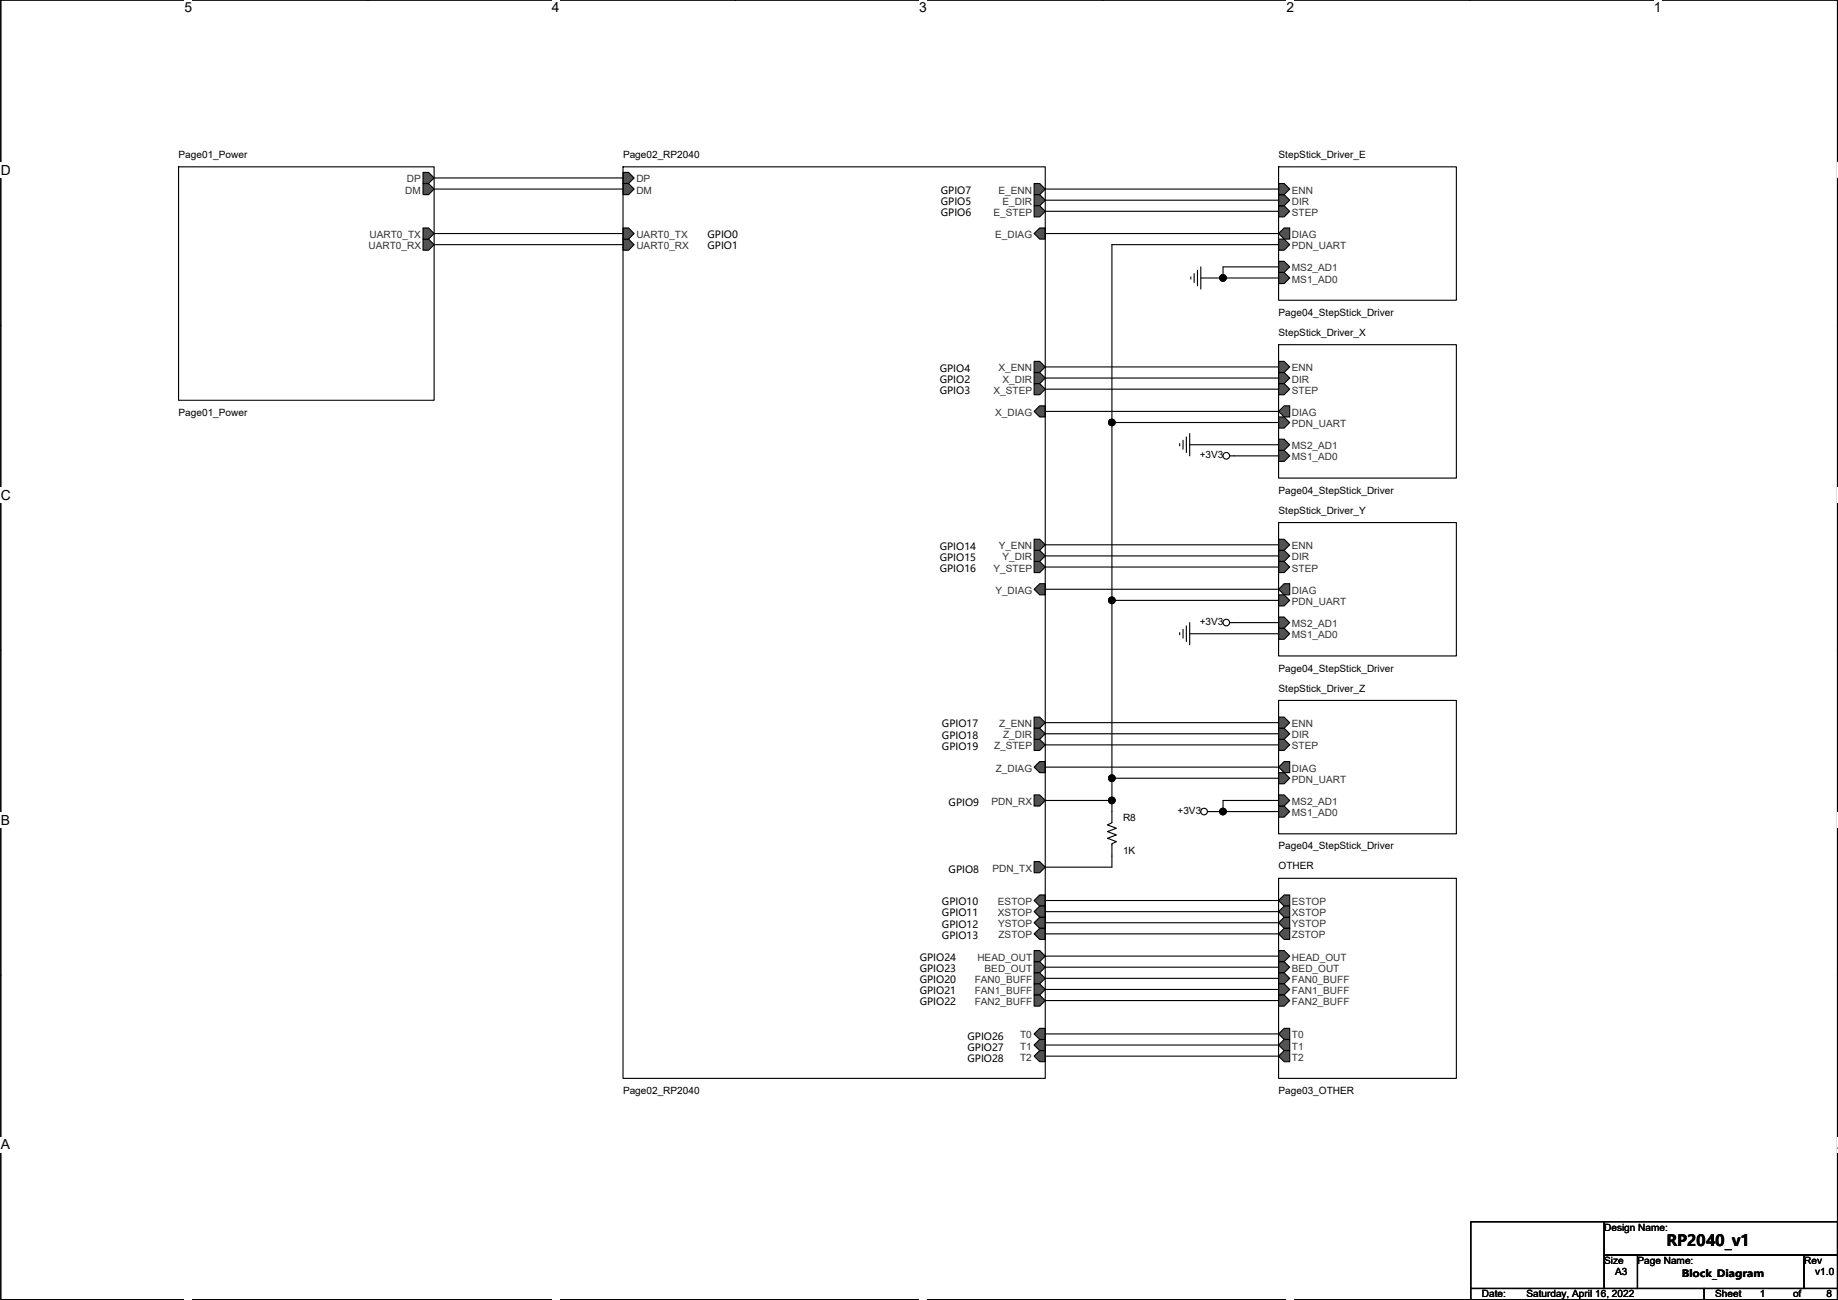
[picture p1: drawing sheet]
<svg xmlns="http://www.w3.org/2000/svg" width="420mm" height="297mm" viewBox="0 0 420 297" stroke-linecap="round" stroke-linejoin="round" font-family="sans-serif">
<path d="M.2 0h419.8v296.9h-419.8z" fill="none" stroke="#000" stroke-width=".25"/>
<g fill="#fff">
<path d="M42.2 0h1.7v3.5h-1.7z"/>
<path d="M42.2 296.9l1.7 .1z"/>
</g>
<path d="M84.1 0h.1M84.1 296.9h.1" fill="none" stroke="#000" stroke-width=".25"/>
<g fill="#fff">
<path d="M126.1 0h1.8v3.5h-1.8z"/>
<path d="M126.1 296.9l1.8 .1z"/>
</g>
<path d="M168.1 0h.1M168.1 296.9h.1" fill="none" stroke="#000" stroke-width=".25"/>
<g fill="#fff">
<path d="M210.1 0h1.7v3.5h-1.7z"/>
<path d="M210.1 296.9l1.7 .1z"/>
</g>
<path d="M252.1 0h.1M252.1 296.9h.1" fill="none" stroke="#000" stroke-width=".25"/>
<g fill="#fff">
<path d="M294.1 0h1.7v3.5h-1.7z"/>
<path d="M294.1 296.9l1.7 .1z"/>
</g>
<path d="M336.1 0h.1M336.1 296.9h.1" fill="none" stroke="#000" stroke-width=".25"/>
<g fill="#fff">
<path d="M378 0h1.8v3.5h-1.8z"/>
<path d="M378 296.9l1.8 .1z"/>
<path d="M.2 37.1h2.3v3.5h-2.3z"/>
<path d="M420 37.1h.2v3.5h-.2z"/>
<path d="M.2 111.4h2.3v3.5h-2.3z"/>
<path d="M420 111.4h.2v3.5h-.2z"/>
</g>
<path d="M.2 74.3h.1M420 74.3h.1" fill="none" stroke="#000" stroke-width=".25"/>
<g fill="#fff">
<path d="M.2 185.6h2.1v3.5h-2.1z"/>
<path d="M420 185.6h.2v3.5h-.2z"/>
</g>
<path d="M.2 148.5h.1M420 148.5h.1" fill="none" stroke="#000" stroke-width=".25"/>
<g fill="#fff">
<path d="M.2 259.8h2.1v3.5h-2.1z"/>
<path d="M420 259.8h.2v3.5h-.2z"/>
</g>
<g fill="none" stroke="#000" stroke-width=".25">
<path d="M272.2 63.3v.5M273 62.5v2M273.7 61.7v3.6M274.5 61v5.1M271.2 99.8v3.6M272 99.1v5.1M269.7 101.4v.5M270.4 100.6v2M281.1 104.2h1M269.7 144.5v.6M270.4 143.8v2M271.2 143v3.6"/>
<path d="M272 142.3v5M281.1 142.3h1M276 185.4h1M.2 222.7h.1M420 222.7h.1M336.2 279.2h30.5v15.2h-30.5zM366.7 279.2h53.3v7.6h-53.3zM336.2 294.4h53.4v2.5h-53.4zM366.7 286.8h7.6v7.6h-7.6zM374.3 286.8h38.1v7.6h-38.1zM389.6 294.4h30.4v2.5h-30.4zM412.4 286.8h7.6v7.6h-7.6z"/>
<circle cx="280.3" cy="104.1" r=".76"/>
<circle cx="280.3" cy="142.2" r=".76"/>
<circle cx="275.2" cy="185.4" r=".76"/>
</g>
<g fill="#525252" stroke="#000" stroke-width=".25">
<path d="M292.3 219.7h1.2l1.3 1.3-1.3 1.3h-1.2z" fill-rule="evenodd"/>
<path d="M292.3 222.3h1.2l1.3 1.2-1.3 1.3h-1.2z" fill-rule="evenodd"/>
<path d="M292.3 224.8h1.2l1.3 1.3-1.3 1.3h-1.2z" fill-rule="evenodd"/>
<path d="M292.3 227.4h1.2l1.3 1.2-1.3 1.3h-1.2z" fill-rule="evenodd"/>
<path d="M292.3 236.2l1.2-1.2h1.3v2.5h-1.3z" fill-rule="evenodd"/>
<path d="M293.5 237.5h1.3v2.6h-1.3l-1.2-1.3z" fill-rule="evenodd"/>
<path d="M292.3 241.3l1.2-1.2h1.3v2.5h-1.3z" fill-rule="evenodd"/>
<path d="M292.3 217.2h1.2l1.3 1.3-1.3 1.2h-1.2z" fill-rule="evenodd"/>
<path d="M292.3 205.8l1.2-1.3h1.3v2.5h-1.3z" fill-rule="evenodd"/>
<path d="M293.5 209.6h1.3v2.5h-1.3l-1.2-1.3z" fill-rule="evenodd"/>
<path d="M292.3 213.4l1.2-1.3h1.3v2.6h-1.3z" fill-rule="evenodd"/>
<path d="M292.3 208.3l1.2-1.3h1.3v2.6h-1.3z" fill-rule="evenodd"/>
</g>
<path d="M292.3 200.7h40.6v45.7h-40.6z" fill="none" stroke="#000" stroke-width=".25"/>
<g fill="#525252" stroke="#000" stroke-width=".25">
<path d="M293.5 52.1h1.3v2.5h-1.3l-1.2-1.2z" fill-rule="evenodd"/>
<path d="M292.3 54.6h1.2l1.3 1.3-1.3 1.3h-1.2z" fill-rule="evenodd"/>
<path d="M292.3 62.3h1.2l1.3 1.2-1.3 1.3h-1.2z" fill-rule="evenodd"/>
<path d="M292.3 59.7h1.2l1.3 1.3-1.3 1.3h-1.2z" fill-rule="evenodd"/>
<path d="M292.3 47h1.2l1.3 1.3-1.3 1.3h-1.2z" fill-rule="evenodd"/>
<path d="M292.3 44.5h1.2l1.3 1.2-1.3 1.3h-1.2z" fill-rule="evenodd"/>
<path d="M292.3 41.9h1.2l1.3 1.3-1.3 1.3h-1.2z" fill-rule="evenodd"/>
</g>
<path d="M292.3 38.1h40.6v30.5h-40.6z" fill="none" stroke="#000" stroke-width=".25"/>
<g fill="#525252" stroke="#000" stroke-width=".25">
<path d="M292.3 94l1.2-1.3h1.3v2.6h-1.3z" fill-rule="evenodd"/>
<path d="M292.3 95.3h1.2l1.3 1.2-1.3 1.3h-1.2z" fill-rule="evenodd"/>
<path d="M292.3 102.9h1.2l1.3 1.3-1.3 1.2h-1.2z" fill-rule="evenodd"/>
<path d="M292.3 100.4h1.2l1.3 1.2-1.3 1.3h-1.2z" fill-rule="evenodd"/>
<path d="M292.3 87.7h1.2l1.3 1.2-1.3 1.3h-1.2z" fill-rule="evenodd"/>
<path d="M292.3 85.1h1.2l1.3 1.3-1.3 1.3h-1.2z" fill-rule="evenodd"/>
<path d="M292.3 82.6h1.2l1.3 1.2-1.3 1.3h-1.2z" fill-rule="evenodd"/>
</g>
<path d="M292.3 78.8h40.6v30.4h-40.6z" fill="none" stroke="#000" stroke-width=".25"/>
<g fill="#525252" stroke="#000" stroke-width=".25">
<path d="M293.5 133.4h1.3v2.5h-1.3l-1.2-1.3z" fill-rule="evenodd"/>
<path d="M292.3 135.9h1.2l1.3 1.3-1.3 1.3h-1.2z" fill-rule="evenodd"/>
<path d="M292.3 143.5h1.2l1.3 1.3-1.3 1.3h-1.2z" fill-rule="evenodd"/>
<path d="M292.3 141h1.2l1.3 1.3-1.3 1.2h-1.2z" fill-rule="evenodd"/>
<path d="M292.3 128.3h1.2l1.3 1.3-1.3 1.2h-1.2z" fill-rule="evenodd"/>
<path d="M292.3 125.8h1.2l1.3 1.2-1.3 1.3h-1.2z" fill-rule="evenodd"/>
<path d="M292.3 123.2h1.2l1.3 1.3-1.3 1.3h-1.2z" fill-rule="evenodd"/>
</g>
<path d="M292.3 119.4h40.6v30.5h-40.6z" fill="none" stroke="#000" stroke-width=".25"/>
<g fill="#525252" stroke="#000" stroke-width=".25">
<path d="M96.7 41.9h1.3l1.2 1.3-1.2 1.3h-1.3z" fill-rule="evenodd"/>
<path d="M96.7 39.4h1.3l1.2 1.3-1.2 1.2h-1.3z" fill-rule="evenodd"/>
<path d="M96.7 54.6h1.3l1.2 1.3-1.2 1.3h-1.3z" fill-rule="evenodd"/>
<path d="M96.7 52.1h1.3l1.2 1.3-1.2 1.2h-1.3z" fill-rule="evenodd"/>
</g>
<path d="M40.8 38.1h58.4v53.4h-58.4zM254.2 185.4v2.6l-1 .5 2 .8-2 .7 2 .8-2 .7 2 .8-1 .5v2.8" fill="none" stroke="#000" stroke-width=".25"/>
<g fill="#525252" stroke="#000" stroke-width=".25">
<path d="M142.4 39.4h1.3l1.3 1.3-1.3 1.2h-1.3z" fill-rule="evenodd"/>
<path d="M142.4 41.9h1.3l1.3 1.3-1.3 1.3h-1.3z" fill-rule="evenodd"/>
<path d="M236.4 236.2l1.3-1.2h1.2v2.5h-1.2z" fill-rule="evenodd"/>
<path d="M236.4 238.8l1.3-1.3h1.2v2.6h-1.2z" fill-rule="evenodd"/>
<path d="M236.4 241.3l1.3-1.2h1.2v2.5h-1.2z" fill-rule="evenodd"/>
<path d="M236.4 219.7h1.3l1.2 1.3-1.2 1.3h-1.3z" fill-rule="evenodd"/>
<path d="M236.4 222.3h1.3l1.2 1.2-1.2 1.3h-1.3z" fill-rule="evenodd"/>
<path d="M236.4 224.8h1.3l1.2 1.3-1.2 1.3h-1.3z" fill-rule="evenodd"/>
<path d="M236.4 227.4h1.3l1.2 1.2-1.2 1.3h-1.3z" fill-rule="evenodd"/>
<path d="M236.4 181.6h1.3l1.2 1.3-1.2 1.3h-1.3z" fill-rule="evenodd"/>
<path d="M142.4 54.6h1.3l1.3 1.3-1.3 1.3h-1.3z" fill-rule="evenodd"/>
<path d="M142.4 52.1h1.3l1.3 1.3-1.3 1.2h-1.3z" fill-rule="evenodd"/>
<path d="M236.4 175.3l1.3-1.3h1.2v2.6h-1.2z" fill-rule="evenodd"/>
<path d="M236.4 94l1.3-1.3h1.2v2.6h-1.2z" fill-rule="evenodd"/>
<path d="M236.4 196.9h1.3l1.2 1.2-1.2 1.3h-1.3z" fill-rule="evenodd"/>
<path d="M236.4 53.4l1.3-1.3h1.2v2.5h-1.2z" fill-rule="evenodd"/>
<path d="M236.4 134.6l1.3-1.2h1.2v2.5h-1.2z" fill-rule="evenodd"/>
<path d="M236.4 217.2h1.3l1.2 1.3-1.2 1.2h-1.3z" fill-rule="evenodd"/>
<path d="M236.4 205.8l1.3-1.3h1.2v2.5h-1.2z" fill-rule="evenodd"/>
<path d="M236.4 210.8l1.3-1.2h1.2v2.5h-1.2z" fill-rule="evenodd"/>
<path d="M236.4 213.4l1.3-1.3h1.2v2.6h-1.2z" fill-rule="evenodd"/>
<path d="M236.4 208.3l1.3-1.3h1.2v2.6h-1.2z" fill-rule="evenodd"/>
<path d="M236.4 128.3h1.3l1.2 1.3-1.2 1.2h-1.3z" fill-rule="evenodd"/>
<path d="M236.4 87.7h1.3l1.2 1.2-1.2 1.3h-1.3z" fill-rule="evenodd"/>
<path d="M236.4 125.8h1.3l1.2 1.2-1.2 1.3h-1.3z" fill-rule="evenodd"/>
<path d="M236.4 41.9h1.3l1.2 1.3-1.2 1.3h-1.3z" fill-rule="evenodd"/>
<path d="M236.4 85.1h1.3l1.2 1.3-1.2 1.3h-1.3z" fill-rule="evenodd"/>
<path d="M236.4 82.6h1.3l1.2 1.2-1.2 1.3h-1.3z" fill-rule="evenodd"/>
<path d="M236.4 168.9h1.3l1.2 1.3-1.2 1.3h-1.3z" fill-rule="evenodd"/>
<path d="M236.4 123.2h1.3l1.2 1.3-1.2 1.3h-1.3z" fill-rule="evenodd"/>
<path d="M236.4 163.9h1.3l1.2 1.2-1.2 1.3h-1.3z" fill-rule="evenodd"/>
<path d="M236.4 44.5h1.3l1.2 1.2-1.2 1.3h-1.3z" fill-rule="evenodd"/>
<path d="M236.4 166.4h1.3l1.2 1.3-1.2 1.2h-1.3z" fill-rule="evenodd"/>
<path d="M236.4 47h1.3l1.2 1.3-1.2 1.3h-1.3z" fill-rule="evenodd"/>
</g>
<path d="M142.4 38.1h96.5v208.3h-96.5z" fill="none" stroke="#000" stroke-width=".25"/>
<g fill="#525252" stroke="#000" stroke-width=".25">
<path d="M293.5 174h1.3v2.6h-1.3l-1.2-1.3z" fill-rule="evenodd"/>
<path d="M292.3 176.6h1.2l1.3 1.2-1.3 1.3h-1.2z" fill-rule="evenodd"/>
<path d="M292.3 184.2h1.2l1.3 1.2-1.3 1.3h-1.2z" fill-rule="evenodd"/>
<path d="M292.3 181.6h1.2l1.3 1.3-1.3 1.3h-1.2z" fill-rule="evenodd"/>
<path d="M292.3 168.9h1.2l1.3 1.3-1.3 1.3h-1.2z" fill-rule="evenodd"/>
<path d="M292.3 166.4h1.2l1.3 1.3-1.3 1.2h-1.2z" fill-rule="evenodd"/>
<path d="M292.3 163.9h1.2l1.3 1.2-1.3 1.3h-1.2z" fill-rule="evenodd"/>
</g>
<g fill="none" stroke="#000" stroke-width=".25">
<path d="M99.2 40.7h43.2M99.2 43.2h43.2M99.2 53.4h43.2M99.2 55.9h43.2M238.9 53.4h53.4M238.9 43.2h53.4M238.9 45.7h53.4M238.9 48.3h53.4M292.3 55.9h-38.1v40.6M274.5 63.5h5.1M279.6 63.5h12.7M292.3 61h-12.7v2.5"/>
<path d="M238.9 94h53.4M238.9 83.8h53.4M238.9 86.4h53.4M238.9 88.9h53.4M254.2 96.5h38.1M254.2 96.5v40.7M272 101.6h20.3M282.1 104.2h10.2M238.9 134.6h53.4M238.9 124.5h53.4M238.9 127h53.4M238.9 129.6h53.4"/>
<path d="M254.2 137.2h38.1M254.2 137.2v40.6M272 144.8h20.3M282.1 142.3h10.2M238.9 175.3h53.4M238.9 165.1h53.4M238.9 167.7h53.4M238.9 170.2h53.4M292.3 160h40.6v30.5h-40.6zM292.3 177.8h-38.1v5.1M238.9 182.9h15.3M254.2 195.6v2.5h-15.3"/>
<path d="M254.2 182.9v2.5M277 185.4h2.6M279.6 185.4h12.7M292.3 182.9h-12.7v2.5M238.9 205.8h53.4M238.9 208.3h53.4M238.9 210.8h53.4M238.9 213.4h53.4M238.9 218.5h53.4M238.9 221h53.4M238.9 223.5h53.4M238.9 226.1h53.4"/>
<path d="M238.9 228.6h53.4M238.9 236.2h53.4M238.9 238.8h53.4M238.9 241.3h53.4"/>
</g>
<g fill="#000" stroke="#000" stroke-width=".25">
<circle cx="279.6" cy="63.5" r=".76"/>
<circle cx="254.2" cy="96.5" r=".76"/>
<circle cx="254.2" cy="137.2" r=".76"/>
<circle cx="254.2" cy="177.8" r=".76"/>
<circle cx="254.2" cy="182.9" r=".76"/>
<circle cx="279.6" cy="185.4" r=".76"/>
</g>
<text font-size="3.6" x="380.9" y="284.7">RP2040_v1</text>
<g font-size="3.2">
<text x="42.2" y="2.8">5</text>
<text x="126.1" y="2.8">4</text>
<text x="210.1" y="2.8">3</text>
<text x="294.1" y="2.8">2</text>
<text x="378" y="2.8">1</text>
<text x=".2" y="39.9">D</text>
<text x=".2" y="114.2">C</text>
<text x=".2" y="188.4">B</text>
<text x=".2" y="262.6">A</text>
<text x="420" y="262.6">A</text>
</g>
<g font-size="2.3">
<text x="40.8" y="36.1">Page01_Power</text>
<text x="142.4" y="36.1">Page02_RP2040</text>
<text x="292.3" y="36.1">StepStick_Driver_E</text>
<text x="215.1" y="46.8">GPIO5</text>
<text x="215.1" y="44.3">GPIO7</text>
<text x="215.1" y="49.4">GPIO6</text>
<text x="161.7" y="57">GPIO1</text>
<text x="161.7" y="54.5">GPIO0</text>
<text x="292.3" y="72.2">Page04_StepStick_Driver</text>
<text x="292.3" y="76.8">StepStick_Driver_X</text>
<text x="214.8" y="87.5">GPIO2</text>
<text x="214.8" y="84.9">GPIO4</text>
<text x="40.8" y="95">Page01_Power</text>
<text x="214.8" y="90">GPIO3</text>
<text x="274.2" y="104.7">+3V3</text>
<text x="292.3" y="112.8">Page04_StepStick_Driver</text>
<text x="292.3" y="117.4">StepStick_Driver_Y</text>
<text x="214.8" y="125.6">GPIO14</text>
<text x="214.8" y="130.7">GPIO16</text>
<text x="214.8" y="128.1">GPIO15</text>
<text x="274.2" y="142.8">+3V3</text>
<text x="292.3" y="153.5">Page04_StepStick_Driver</text>
<text x="292.3" y="158">StepStick_Driver_Z</text>
<text x="215.3" y="166.2">GPIO17</text>
<text x="215.3" y="168.8">GPIO18</text>
<text x="215.3" y="171.3">GPIO19</text>
<text x="216.8" y="184.3">GPIO9</text>
<text x="269.2" y="186">+3V3</text>
<text x="256.7" y="187.5">R8</text>
<text x="256.7" y="195.1">1K</text>
<text x="292.3" y="194.1">Page04_StepStick_Driver</text>
<text x="216.8" y="199.5">GPIO8</text>
<text x="292.3" y="198.7">OTHER</text>
<text x="215.3" y="206.9">GPIO10</text>
<text x="215.3" y="209.4">GPIO11</text>
<text x="215.3" y="211.9">GPIO12</text>
<text x="215.3" y="214.5">GPIO13</text>
<text x="210.2" y="219.6">GPIO24</text>
<text x="210.2" y="222.1">GPIO23</text>
<text x="210.2" y="224.6">GPIO20</text>
<text x="210.2" y="227.2">GPIO21</text>
<text x="210.2" y="229.7">GPIO22</text>
<text x="221.2" y="237.6">GPIO26</text>
<text x="221.2" y="240.1">GPIO27</text>
<text x="221.2" y="242.7">GPIO28</text>
<text x="142.4" y="250">Page02_RP2040</text>
<text x="292.3" y="250">Page03_OTHER</text>
<text x="366.7" y="281.2">Design Name:</text>
<text x="366.7" y="288.8">Size</text>
<text x="369.2" y="291.4">A3</text>
<text x="374.3" y="288.8">Page Name:</text>
<text x="384.5" y="291.7">Block_Diagram</text>
<text x="412.4" y="288.8">Rev</text>
<text x="415" y="291.4">v1.0</text>
<text x="338.8" y="296.5">Date:</text>
<text x="348.9" y="296.5">Saturday, April 16, 2022</text>
<text x="392.1" y="296.5">Sheet</text>
<text x="402.3" y="296.5">1</text>
<text x="409.9" y="296.5">of</text>
<text x="417.5" y="296.5">8</text>
</g>
<g font-size="2.3" fill="#333">
<text x="93" y="41.7">DP</text>
<text x="145.5" y="41.7">DP</text>
<text x="92.7" y="44.2">DM</text>
<text x="145.5" y="44.2">DM</text>
<text x="228.3" y="44.2">E_ENN</text>
<text x="229.2" y="46.8">E_DIR</text>
<text x="295.3" y="46.8">DIR</text>
<text x="295.3" y="44.2">ENN</text>
<text x="227.1" y="49.3">E_STEP</text>
<text x="295.3" y="49.3">STEP</text>
<text x="84.2" y="56.9">UART0_RX</text>
<text x="84.5" y="54.4">UART0_TX</text>
<text x="145.5" y="56.9">UART0_RX</text>
<text x="145.5" y="54.4">UART0_TX</text>
<text x="227.5" y="54.4">E_DIAG</text>
<text x="295.3" y="54.4">DIAG</text>
<text x="295.3" y="56.9">PDN_UART</text>
<text x="295.3" y="64.6">MS1_AD0</text>
<text x="295.3" y="62">MS2_AD1</text>
<text x="227.1" y="90">X_STEP</text>
<text x="228.3" y="84.9">X_ENN</text>
<text x="229.2" y="87.4">X_DIR</text>
<text x="295.3" y="90">STEP</text>
<text x="295.3" y="87.4">DIR</text>
<text x="295.3" y="84.9">ENN</text>
<text x="227.5" y="95">X_DIAG</text>
<text x="295.3" y="95">DIAG</text>
<text x="295.3" y="97.6">PDN_UART</text>
<text x="295.3" y="105.2">MS1_AD0</text>
<text x="295.3" y="102.7">MS2_AD1</text>
<text x="228.3" y="125.5">Y_ENN</text>
<text x="295.3" y="125.5">ENN</text>
<text x="227.1" y="130.6">Y_STEP</text>
<text x="229.2" y="128.1">Y_DIR</text>
<text x="295.3" y="130.6">STEP</text>
<text x="295.3" y="128.1">DIR</text>
<text x="227.5" y="135.7">Y_DIAG</text>
<text x="295.3" y="135.7">DIAG</text>
<text x="295.3" y="138.2">PDN_UART</text>
<text x="295.3" y="143.3">MS2_AD1</text>
<text x="295.3" y="145.8">MS1_AD0</text>
<text x="228.4" y="166.2">Z_ENN</text>
<text x="295.3" y="166.2">ENN</text>
<text x="227.2" y="171.2">Z_STEP</text>
<text x="229.3" y="168.7">Z_DIR</text>
<text x="295.3" y="171.2">STEP</text>
<text x="295.3" y="168.7">DIR</text>
<text x="227.6" y="176.3">Z_DIAG</text>
<text x="295.3" y="176.3">DIAG</text>
<text x="295.3" y="178.9">PDN_UART</text>
<text x="226.6" y="183.9">PDN_RX</text>
<text x="295.3" y="183.9">MS2_AD1</text>
<text x="295.3" y="186.5">MS1_AD0</text>
<text x="226.9" y="199.2">PDN_TX</text>
<text x="228.1" y="206.8">ESTOP</text>
<text x="228.1" y="209.3">XSTOP</text>
<text x="295.3" y="206.8">ESTOP</text>
<text x="295.3" y="209.3">XSTOP</text>
<text x="228.1" y="211.9">YSTOP</text>
<text x="228.2" y="214.4">ZSTOP</text>
<text x="295.3" y="211.9">YSTOP</text>
<text x="295.3" y="214.4">ZSTOP</text>
<text x="223.4" y="219.5">HEAD_OUT</text>
<text x="295.3" y="219.5">HEAD_OUT</text>
<text x="222.8" y="224.6">FAN0_BUFF</text>
<text x="222.8" y="227.1">FAN1_BUFF</text>
<text x="225.1" y="222">BED_OUT</text>
<text x="295.3" y="222">BED_OUT</text>
<text x="295.3" y="224.6">FAN0_BUFF</text>
<text x="295.3" y="227.1">FAN1_BUFF</text>
<text x="222.8" y="229.7">FAN2_BUFF</text>
<text x="295.3" y="229.7">FAN2_BUFF</text>
<text x="233.2" y="237.3">T0</text>
<text x="233.2" y="239.8">T1</text>
<text x="295.3" y="237.3">T0</text>
<text x="295.3" y="239.8">T1</text>
<text x="233.2" y="242.4">T2</text>
<text x="295.3" y="242.4">T2</text>
</g>
</svg>
